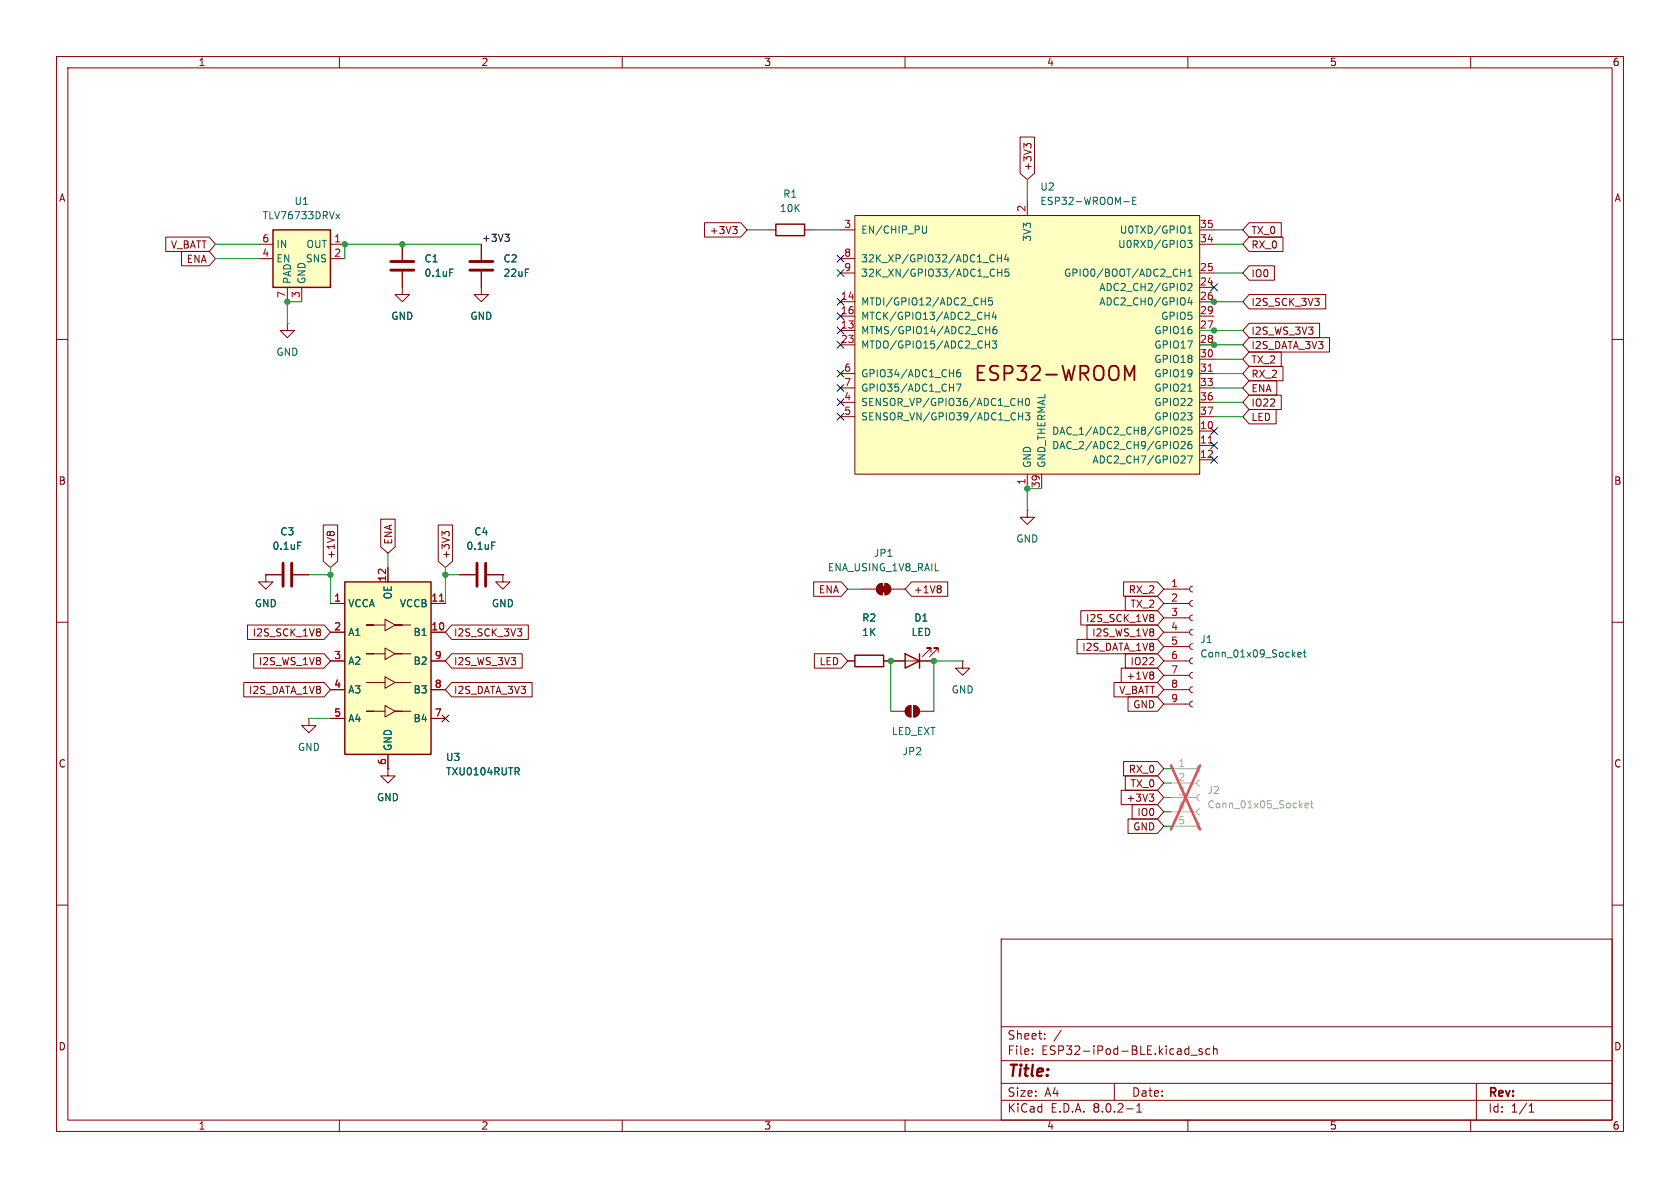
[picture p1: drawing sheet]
<svg xmlns="http://www.w3.org/2000/svg" width="297mm" height="210mm" viewBox="0 0 297 210" stroke-linecap="round" stroke-linejoin="round" font-family="sans-serif">
<g fill="none" stroke="#840000" stroke-width=".18">
<path d="M10 10h277v190h-277zM12 12h273v186h-273zM60 10v2M110 10v2M160 10v2M210 10v2M260 10v2M10 60h2M285 60h2M10 110h2M285 110h2M10 160h2"/>
<path d="M285 160h2M177 166h108v32h-108zM60 198v2M110 198v2M160 198v2M177 194.5h108M177 191.5h108M177 187.5h108M177 181.5h108M182.5 186.3v.1M182.5 185.5v.1M184.7 183.6v.1"/>
<path d="M184.7 182.8v.1M187.6 182.1l-1.3 2M197 191.5v3M199.2 196h1.1M201 196.6h.8M201 195.5l.4-.4v1.5M210 198v2M210.5 186.5h1.2M212.5 185.5l-.3-.1-.2 .2v.2l.5 .2v.3h-.5M213.9 185.5l-.4-.1-.3 .3v.4l.1 .2h.6M214.5 185.5l.2-.1 .4 .1 .1 .9M214.5 184.9v1.5"/>
<path d="M260 198v2M261 191.5v6.5M270.3 196.6h.9M270.3 195.5l.4-.4v1.5"/>
</g>
<path d="M207 138.4h4.6M207 135.9h4.6M212.1 137.9l-.4 .2-.1 .3 .1 .4 .4 .1M212.1 135.4l-.4 .1-.1 .4 .1 .3 .4 .2M207 146.1h4.6M207 143.5h4.6M207 141h4.6M212.1 145.5l-.4 .2-.1 .4 .1 .3 .4 .2M212.1 143l-.4 .2-.1 .3 .1 .4 .4 .1M212.1 140.5l-.4 .1-.1 .4 .1 .3 .4 .2" fill="none" stroke="#a1a1a1" stroke-width=".18"/>
<path d="M230.7 142.4l.6-.1v-.3h-.4l-.2 .2 .1 .6h.5M231.7 142h.5M231.9 141.5v1.1l.3 .2" fill="none" stroke="#989898" stroke-width=".18"/>
<path d="M207 135.3l5.2 11.3M212.2 135.3l-5.2 11.3" fill="none" stroke="#e65255" stroke-width=".46"/>
<path d="M151.1 38.1h61v45.7h-61z" fill="#ffffc2"/>
<g fill="none" stroke="#840000" stroke-width=".18">
<path d="M151.1 38.1h61v45.7h-61zM181.6 35.6v2.5M50.8 57.2v1.2h1.3l-1.3 1.3-1.3-1.3h1.3M50.8 57.2h.1M135.9 40.6h1.3M142.2 40.6h1.3M148.6 58.4h2.5M148.6 53.3h2.5M148.6 55.9h2.5M148.6 48.3h2.5M148.6 40.6h2.5M148.6 45.7h2.5"/>
<path d="M212.1 58.4h2.5M212.1 53.3h2.5M212.1 55.9h2.5M212.1 50.8h2.5M212.1 48.3h2.5M212.1 40.6h2.5M212.1 43.2h2.5M148.6 61h2.5M148.6 66h2.5M148.6 68.6h2.5M148.6 71.1h2.5M148.6 73.7h2.5"/>
<path d="M212.1 76.2h2.5M212.1 78.7h2.5M212.1 61h2.5M212.1 63.5h2.5M212.1 66h2.5M212.1 68.6h2.5M212.1 71.1h2.5M212.1 73.7h2.5M181.6 90.2v1.2h1.3l-1.3 1.3-1.3-1.3h1.3M181.6 90.2h.1M181.6 83.8v2.6M184.1 83.8v2.6"/>
<path d="M212.1 81.3h2.5M149.9 116.8h1.2M152.4 104.1h2.5M155.2 103.4l.8-.3v2.1a1.02 1.02 0 0 1-1-.7 1.02 1.02 0 0 1 .2-1.1zM156.2 116.8h8.9M156.5 103.1a1.02 1.02 0 0 1 1 1 1.02 1.02 0 0 1-1 1.1zM157.5 104.1h2.5M164.6 115.3v-.7h-.8h.8l-1.5 1.5M165.9 115.3v-.7h-.8h.8l-1.6 1.5"/>
</g>
<g fill="none" stroke="#840000" stroke-width=".32">
<path d="M172.8 65.9h.9M174.1 64.7h-1.3v2.5h1.3M176.5 64.8l-1-.1a.62 .62 0 0 0-.5 .6 .62 .62 0 0 0 .5 .6 .93 .93 0 0 1 1 .6 .65 .65 0 0 1-.5 .7l-1-.1M177.6 66h.9a.69 .69 0 0 0 .5-.7 .69 .69 0 0 0-.5-.6h-.9v2.5M179.9 64.7h1.5l-.8 .9a.69 .69 0 0 1 .8 .5v.6l-.2 .4-.3 .1h-.7l-.3-.2M182.4 64.9l.4-.2h.6a.69 .69 0 0 1 .3 1l-1.4 1.5h1.5M184.9 66.2h2M187.8 64.7l.6 2.5 .5-1.8 .5 1.8 .6-2.5M191 66h1a.69 .69 0 0 0 .5-.7 .69 .69 0 0 0-.5-.6h-1v2.5M191.6 66l.8 1.2M193.5 65a.85 .85 0 0 1 1-.3 .85 .85 0 0 1 .6 .8v.9a.85 .85 0 0 1-.9 .8 .85 .85 0 0 1-.8-.8zM196.4 64.8a.84 .84 0 0 1 .9-.1 .84 .84 0 0 1 .5 .8v.9a.85 .85 0 0 1-.9 .8 .85 .85 0 0 1-.8-.8v-.9l.1-.5z"/>
<path d="M198.8 67.2v-2.5l.9 1.8 .8-1.8v2.5"/>
</g>
<g fill="none" stroke="#006464" stroke-width=".18">
<path d="M163.8 39.9l-.1 1.2-.1 .1h-.4M198.7 35.7h.9M200.2 35.5h.5M200.8 34.9h-.6v1.2h.6M173.5 53.3h.7M174.1 55.8h.8M174.2 52.6v1.3M174.3 58.3h.7M174.9 55.2v1.3M175 57.7v1.3M175.4 52.6h-.6l-.1 .7 .2-.2 .4 .1 .2 .2-.1 .4-.2 .1-.5-.1M175.7 55.1l-.3 .9h.8"/>
<path d="M176 55.6v.9M176.1 57.7l-.3 .1a.86 .86 0 0 0 0 1.2l.4-.1 .1-.4-.3-.3-.3 .1-.2 .2M176.3 45v1.3M176.3 45.6h.7M176.4 48.2h.7M176.4 47.6v1.2M177 45v1.3M177.1 47.6v1.2M177.9 45l-.3 .9h.8M178.2 45.5v.8M178.3 47.6h-.6l-.1 .6 .2-.1h.5l.1 .2-.1 .4-.2 .1-.5-.1M208.7 48.2h.8"/>
<path d="M209.5 47.6v1.2M209.9 42.5h.8l-.4 .5 .4 .1v.5l-.2 .2-.5-.1M210 50.2l.5-.1 .2 .4-.8 .9h.8M210 48.8h.7M210 40.3l.4-.4v1.3M210 47.9l.4-.3v1.2M210 41.2h.7M210.3 52.6l-.3 .9h.8M210.6 53.1v.8M169.1 67.9h.8l-.5 1.3M169.7 65.3l-.3 .1a.85 .85 0 0 0 0 1.2l.4-.1v-.4l-.2-.3-.4 .1-.1 .2M174.2 60.9h.7"/>
<path d="M174.9 60.3v1.2M175.4 60.3h.8l-.4 .5 .3 .1v.5l-.1 .1-.6-.1M180 71h.7M180.1 73.6h.7M180.7 70.4v1.3M180.8 73v1.2M181.3 73h.8l-.5 .5 .4 .1v.5l-.2 .1-.5-.1M181.5 70.5l.1-.1a.68 .68 0 0 1 .4 .7 .68 .68 0 0 1-.4 .6 .84 .84 0 0 1-.1-1.2zM208.8 75.6l.5-.1 .2 .4-.8 .9h.8M208.8 78.2l.5-.2 .2 .4-.8 .9h.8M210 69.2h.7M210.6 78l-.4 .1a.86 .86 0 0 0 0 1.2l.5-.1v-.4l-.2-.3-.4 .1-.1 .2"/>
<path d="M210.7 75.5h-.6l-.1 .6 .2-.1 .4 .1 .1 .1v.5l-.2 .1-.5-.1M209.9 80.6h.9l-.6 1.3"/>
</g>
<path d="M213.6 78.3h.7M213.6 65.6h.7" fill="none" stroke="#a90000" stroke-width=".18"/>
<path d="M137.2 39.6h5v2.1h-5zM151.1 115.8h5.1v2.1h-5.1zM160 115.6l2.6 1.2-2.6 1.3zM162.6 115.6v2.5" fill="none" stroke="#840000" stroke-width=".25"/>
<g fill="#840000" stroke="#840000" stroke-width=".18">
<path d="M155.7 103.6h1v1h-1z"/>
<path d="M155.2 103.4l.8-.3v2.1a1.02 1.02 0 0 1-1-.7 1.02 1.02 0 0 1 .2-1.1z"/>
<path d="M156.5 103.1a1.02 1.02 0 0 1 1 1 1.02 1.02 0 0 1-1 1.1z"/>
</g>
<path d="M48.3 40.6h10.1v10.2h-10.1z" fill="#ffffc2"/>
<path d="M48.3 40.6h10.1v10.2h-10.1z" fill="none" stroke="#840000" stroke-width=".25"/>
<path d="M45.7 43.2h2.6M45.7 45.7h2.6M50.8 50.8v2.5M53.3 50.8v2.5M58.4 43.2h2.6M58.4 45.7h2.6M68.6 135.9v1.3h1.2l-1.2 1.2-1.3-1.2h1.3M68.6 135.9h.1" fill="none" stroke="#840000" stroke-width=".18"/>
<path d="M59.4 37.8l.7 .9M60.1 37.8l-.7 .9" fill="none" stroke="#006464" stroke-width=".18"/>
<path d="M61 102.9h15.2v30.5h-15.2z" fill="#ffffc2"/>
<path d="M61 102.9h15.2v30.5h-15.2z" fill="none" stroke="#840000" stroke-width=".25"/>
<g fill="none" stroke="#840000" stroke-width=".18">
<path d="M124.6 39.4h6.4l1.1 1.2-1.1 1.3h-6.4zM180.3 24.2h2.6v6.4l-1.3 1.2-1.3-1.2zM181.5 25.8l-.5-.4v.8M181.5 25.6l.2-.2h.3l.3 .2M220.8 39.4h5.7v2.5h-5.7l-1.1-1.3zM29.3 41.9h7.7l1.1 1.3-1.1 1.3h-7.7zM32.1 44.4h4.9l1.1 1.3-1.1 1.3h-4.9zM71.1 48v4.1h1.3l-1.3 1.2-1.3-1.2h1.3M71.1 43.2v2.8M85.1 48v4.1h1.3l-1.3 1.2-1.3-1.2h1.3M85.1 43.2v2.8M129.5 40h.8l-.4 .5"/>
<path d="M130.1 40.5l.2 .3v.3l-.2 .2M220.8 59.7h14.2v2.5h-14.2l-1.1-1.2zM220.8 52.1h13.6v2.5h-13.6l-1.1-1.3zM220.8 57.1h12.5v2.6h-12.5l-1.1-1.3zM220.8 47h4.5v2.5h-4.5l-1.1-1.2zM220.8 41.9h6v2.6h-6l-1.1-1.3zM232.4 52.7h.8l-.4 .5M233.1 53.3l.1 .2-.1 .4M220.8 72.4h4.8v2.5h-4.8l-1.1-1.2zM220.8 62.2h5.7v2.6h-5.7l-1.1-1.3zM220.8 64.8h6v2.5h-6l-1.1-1.3zM220.8 67.3h4.9v2.6h-4.9l-1.1-1.3z"/>
<path d="M220.8 69.8h5.7v2.6h-5.7l-1.1-1.3zM57.1 92.8h2.6v6.4l-1.3 1.1-1.3-1.1zM57.8 94.2l.3-.2 .3 .2 .1-.2h.3l.3 .2M67.3 91.8h2.6v4.9l-1.3 1.1-1.3-1.1zM77.5 92.8h2.5v6.4l-1.3 1.1-1.2-1.1zM78.6 94.4l-.5-.4v.7M78.6 94.2l.3-.2h.3l.2 .2M43.8 110.5h13.5l1.1 1.3-1.1 1.2h-13.5zM44.8 115.6h12.5l1.1 1.2-1.1 1.3h-12.5zM47 101.6v1.3h1.3l-1.3 1.2-1.3-1.2h1.3M47 101.6h.1M47 101.6h2.8"/>
<path d="M51.8 101.6h2.8M56.4 111.2l.2 .2-.2 .3 .2 .2v.3l-.2 .2M58.4 106.7h2.6M58.4 111.8h2.6M58.4 116.8h2.6M66 115.6h-1.2h3.3M66 110.5h-1.2h3.3M68.1 119.6l1.7 1.1-1.7 1zM68.1 114.6l1.7 1-1.7 1zM68.1 109.5l1.7 1-1.7 1zM68.6 100.3v2.6M71.1 115.6h-1.3h2.8"/>
<path d="M71.1 110.5h-1.3h2.8M76.2 106.7h2.5M76.2 111.8h2.5M76.2 116.8h2.5M79.9 110.5h13.5v2.5h-13.5l-1.2-1.2zM79.9 115.6h12.4v2.5h-12.4l-1.2-1.3zM81.3 101.6h2.8M86.1 101.6h2.8M88.9 101.6v1.3h1.3l-1.3 1.2-1.3-1.2h1.3M88.9 101.6h.1M91.5 111.2h.7l-.4 .4M92.1 111.7l.1 .2-.1 .5"/>
<path d="M143.8 102.9h4.9l1.2 1.2-1.2 1.3h-4.9zM144 115.6h4.7l1.2 1.2-1.2 1.3h-4.7zM149.9 116.8h1.2M156.2 116.8h3.8M161.1 102.9h6.4v2.5h-6.4l-1.1-1.3zM162.6 116.8h2.5M166.1 103.5l.3 .3-.3 .3 .3 .2v.3l-.3 .2M170.2 116.8v1.3h1.2l-1.2 1.3-1.3-1.3h1.3M170.2 116.8h.1M190.4 113h14.2l1.1 1.3-1.1 1.3h-14.2zM191.1 107.9h13.5l1.1 1.3-1.1 1.3h-13.5zM192.2 110.5h12.4l1.1 1.3-1.1 1.2h-12.4z"/>
<path d="M198.2 118.1h6.4l1.1 1.3-1.1 1.3h-6.4zM198.6 102.9h6l1.1 1.2-1.1 1.3h-6zM198.9 105.4h5.7l1.1 1.3-1.1 1.3h-5.7zM198.9 115.6h5.7l1.1 1.2-1.1 1.3h-5.7zM203.7 108.6l.3 .3-.3 .3 .3 .2v.2l-.3 .3M203.7 118.8l.3 .2-.3 .3 .3 .3v.2l-.3 .3M205.7 106.7h4.6M205.7 111.8h4.6M205.7 116.8h4.6M205.7 119.4h4.6M205.7 114.3h4.6M205.7 109.2h4.6"/>
<path d="M205.7 104.1h4.6M210.8 118.9l-.3 .1-.2 .4 .2 .3 .3 .2M210.8 116.3l-.3 .2-.2 .3 .2 .4 .3 .1M210.8 113.8l-.3 .1-.2 .4 .2 .4 .3 .1M210.8 111.3l-.3 .1-.2 .4 .2 .3 .3 .2M210.8 108.7l-.3 .2-.2 .3 .2 .4 .3 .1M210.8 106.2l-.3 .1-.2 .4 .2 .3 .3 .2M210.8 103.6l-.3 .2-.2 .3 .2 .4 .3 .1M43.1 120.6h14.2l1.1 1.3-1.1 1.3h-14.2zM54.6 127v1.3h1.3l-1.3 1.2-1.3-1.2h1.3M54.6 127h.1M58.4 121.9h2.6"/>
<path d="M58.4 127h2.6M66 125.7h-1.2h3.3M66 120.7h-1.2h3.3M68.1 124.7l1.7 1-1.7 1zM68.6 135.9h.1M68.6 133.4v2.5M71.1 125.7h-1.3h2.8M71.1 120.7h-1.3h2.8M76.2 121.9h2.5M76.2 127h2.5M79.9 120.6h14.2v2.6h-14.2l-1.2-1.3zM157.5 125.7h2.5"/>
<path d="M160.3 125l.7-.3v2a1.02 1.02 0 0 1-.9-.6 1.02 1.02 0 0 1 .2-1.1zM161.5 124.7a1.02 1.02 0 0 1 1.1 1 1.02 1.02 0 0 1-1.1 1zM162.6 125.7h2.5M196.9 120.6h7.7l1.1 1.3-1.1 1.3h-7.7zM198.2 139.7h6.4l1.1 1.3-1.1 1.2h-6.4zM198.6 134.6h6l1.1 1.3-1.1 1.3h-6zM198.9 137.2h5.7l1.1 1.2-1.1 1.3h-5.7zM199.4 123.2h5.2l1.1 1.3-1.1 1.2h-5.2zM205.7 121.9h4.6M205.7 124.5h4.6M210.8 124l-.3 .1-.2 .4 .2 .3 .3 .2M210.8 121.4l-.3 .2-.2 .3 .2 .4 .3 .1"/>
<path d="M199.4 144.8h5.2l1.1 1.3-1.1 1.2h-5.2zM200.1 142.2h4.5l1.1 1.3-1.1 1.3h-4.5zM203.2 140.4h.8l-.5 .5M203.7 140.9l.3 .2v.3l-.3 .2"/>
</g>
<path d="M77.7 106.3h.7" fill="none" stroke="#a90000" stroke-width=".18"/>
<path d="M79.5 47.6h.6M52.6 95.8h.6M86.9 95.8h.6M229.4 115.7l.6-.1v-.2l-.4-.1-.2 .2 .1 .6h.5M230.4 115.3h.5M230.6 114.9v1.1l.3 .1M91.4 136.4l.4 .6M91.7 135.8l.1 .1-.1 .4" fill="none" stroke="#006464" stroke-width=".18"/>
<g fill="#840000" stroke="#840000" stroke-width=".18">
<path d="M161.5 124.7a1.02 1.02 0 0 1 1.1 1 1.02 1.02 0 0 1-1.1 1z"/>
<path d="M160.3 125l.7-.3v2a1.02 1.02 0 0 1-.9-.6 1.02 1.02 0 0 1 .2-1.1z"/>
</g>
<path d="M69.1 47.8h4.1M69.1 46.2h4.1M83.1 47.8h4M83.1 46.2h4M50 99.6v4M51.6 99.6v4M84.3 99.6v4M85.9 99.6v4" fill="none" stroke="#840000" stroke-width=".51"/>
<path d="M89.2 41.4h.8l-.4 .5M89.8 41.9l.2 .2v.3l-.2 .3" fill="none" stroke="#0f0f0f" stroke-width=".18"/>
<g fill="none" stroke="#009600" stroke-width=".18">
<path d="M181.6 31.8v3.8M38.1 43.2h7.6M38.1 45.7h7.6M53.3 53.3h-2.5v3.9M85.1 43.2h-24.1v2.5M132.1 40.6h3.8M143.5 40.6h5.1M212.1 58.4h7.6M212.1 53.3h7.6M214.6 43.2h5.1M214.6 40.6h5.1M214.6 48.3h5.1"/>
<path d="M212.1 61h7.6M214.6 73.7h5.1M214.6 71.1h5.1M214.6 66h5.1M214.6 68.6h5.1M214.6 63.5h5.1M68.6 97.8v2.5M184.1 86.4h-2.5v3.8M54.6 101.6h3.8M58.4 100.3v6.4M78.7 100.3v6.4M78.7 101.6h2.6"/>
<path d="M149.9 104.1h2.5M157.5 116.8v8.9M170.2 116.8h-5.1v8.9M54.6 127h3.8M205.7 138.4h1.3M205.7 135.9h1.3M205.7 143.5h1.3M205.7 146.1h1.3M205.7 141h1.3"/>
</g>
<g fill="none" stroke="#000084" stroke-width=".18">
<path d="M148 45.1l1.2 1.2M148 52.7l1.2 1.2M148 47.7l1.2 1.2M148 55.3l1.2 1.2M148 57.8l1.2 1.2M149.2 45.1l-1.2 1.2M149.2 52.7l-1.2 1.2M149.2 47.7l-1.2 1.2M149.2 55.3l-1.2 1.2M149.2 57.8l-1.2 1.2M214 50.2l1.2 1.2M215.2 50.2l-1.2 1.2"/>
<path d="M148 73.1l1.2 1.2M148 70.5l1.2 1.2M148 68l1.2 1.2M148 60.4l1.2 1.2M148 65.4l1.2 1.2M149.2 73.1l-1.2 1.2M149.2 70.5l-1.2 1.2M149.2 68l-1.2 1.2M149.2 60.4l-1.2 1.2M149.2 65.4l-1.2 1.2M214 75.6l1.2 1.2M214 78.1l1.2 1.2"/>
<path d="M215.2 75.6l-1.2 1.2M215.2 78.1l-1.2 1.2M214 80.7l1.2 1.2M215.2 80.7l-1.2 1.2M78.1 126.4l1.2 1.2M79.3 126.4l-1.2 1.2"/>
</g>
<g fill="#009600" stroke="#009600" stroke-width=".18">
<circle cx="78.7" cy="101.6" r=".46"/>
<circle cx="58.4" cy="101.6" r=".46"/>
<circle cx="71.1" cy="43.2" r=".46"/>
<circle cx="61" cy="43.2" r=".46"/>
<circle cx="50.8" cy="53.3" r=".46"/>
<circle cx="214.6" cy="53.3" r=".46"/>
<circle cx="214.6" cy="61" r=".46"/>
<circle cx="214.6" cy="58.4" r=".46"/>
<circle cx="181.6" cy="86.4" r=".46"/>
<circle cx="157.5" cy="116.8" r=".46"/>
<circle cx="165.1" cy="116.8" r=".46"/>
</g>
<text font-size="2.8" fill="#840000" x="178" y="190.9">Title:</text>
<g font-size="2.1" fill="#840000">
<text x="178" y="184">Sheet:</text>
<text x="178" y="186.7">File:</text>
<text x="184.1" y="186.7">ESP32-iPod-BLE.kicad_sch</text>
<text x="178" y="196.9">KiCad</text>
<text x="178" y="194.1">Size:</text>
<text x="184.7" y="194.1">A4</text>
<text x="185.7" y="196.9">E.D.A.</text>
<text x="193.3" y="196.9">8.0.2-1</text>
<text x="200" y="194.1">Date:</text>
<text x="263" y="194.3">Rev:</text>
<text x="263" y="196.9">Id:</text>
<text x="267.1" y="196.9">1/1</text>
</g>
<g font-size="1.8" fill="#840000">
<text x="35" y="11.9">1</text>
<text x="85" y="11.9">2</text>
<text x="135" y="11.9">3</text>
<text x="185" y="11.9">4</text>
<text x="235" y="11.9">5</text>
<text x="285" y="11.9">6</text>
<text x="10.3" y="35.9">A</text>
<text x="182.6" y="30.3" transform="rotate(-90 182.6 30.3)">+3V3</text>
<text x="285.3" y="35.9">A</text>
<text x="125.4" y="41.6">+3V3</text>
<text x="221.1" y="41.6">TX_0</text>
<text x="30.1" y="44.1">V_BATT</text>
<text x="32.9" y="46.7">ENA</text>
<text x="221.1" y="44.1">RX_0</text>
<text x="221.1" y="49.2">IO0</text>
<text x="221.1" y="54.3">I2S_SCK_3V3</text>
<text x="221.1" y="59.4">I2S_WS_3V3</text>
<text x="221.1" y="64.5">TX_2</text>
<text x="221.1" y="61.9">I2S_DATA_3V3</text>
<text x="221.1" y="67">RX_2</text>
<text x="221.1" y="69.5">ENA</text>
<text x="221.1" y="74.6">LED</text>
<text x="221.1" y="72.1">IO22</text>
<text x="10.3" y="85.9">B</text>
<text x="285.3" y="85.9">B</text>
<text x="59.4" y="98.9" transform="rotate(-90 59.4 98.9)">+1V8</text>
<text x="69.5" y="96.4" transform="rotate(-90 69.5 96.4)">ENA</text>
<text x="79.7" y="98.9" transform="rotate(-90 79.7 98.9)">+3V3</text>
<text x="144.7" y="105.1">ENA</text>
<text x="161.4" y="105.1">+1V8</text>
<text x="199.5" y="105.1">RX_2</text>
<text x="199.8" y="107.6">TX_2</text>
<text x="44.6" y="112.7">I2S_SCK_1V8</text>
<text x="80.2" y="112.7">I2S_SCK_3V3</text>
<text x="191.9" y="110.2">I2S_SCK_1V8</text>
<text x="193" y="112.7">I2S_WS_1V8</text>
<text x="45.7" y="117.8">I2S_WS_1V8</text>
<text x="80.2" y="117.8">I2S_WS_3V3</text>
<text x="144.8" y="117.8">LED</text>
<text x="191.2" y="115.3">I2S_DATA_1V8</text>
<text x="199.8" y="117.8">IO22</text>
<text x="43.9" y="122.9">I2S_DATA_1V8</text>
<text x="80.2" y="122.9">I2S_DATA_3V3</text>
<text x="197.8" y="122.9">V_BATT</text>
<text x="199" y="120.3">+1V8</text>
<text x="200.2" y="125.4">GND</text>
<text x="10.3" y="135.9">C</text>
<text x="199.5" y="136.8">RX_0</text>
<text x="285.3" y="135.9">C</text>
<text x="199" y="141.9">+3V3</text>
<text x="199.8" y="139.4">TX_0</text>
<text x="200.2" y="147">GND</text>
<text x="201" y="144.5">IO0</text>
<text x="10.3" y="185.9">D</text>
<text x="285.3" y="185.9">D</text>
<text x="35" y="199.9">1</text>
<text x="85" y="199.9">2</text>
<text x="135" y="199.9">3</text>
<text x="185" y="199.9">4</text>
<text x="235" y="199.9">5</text>
<text x="285" y="199.9">6</text>
</g>
<g font-size="1.8" fill="#006464">
<text x="138.4" y="35.2">R1</text>
<text x="183.8" y="33.9">U2</text>
<text x="46.3" y="39">TLV76733DRVx</text>
<text x="52" y="36.4">U1</text>
<text x="137.8" y="37.7">10K</text>
<text x="152.1" y="41.5">EN/CHIP_PU</text>
<text x="183.8" y="36.4">ESP32-WROOM-E</text>
<text x="197.9" y="41.5">U0TXD/GPIO1</text>
<text x="48.8" y="46.6">EN</text>
<text x="48.8" y="44">IN</text>
<text x="54" y="46.6">SNS</text>
<text x="54.1" y="44">OUT</text>
<text x="74.9" y="46.6">C1</text>
<text x="88.9" y="46.6">C2</text>
<text x="152.1" y="46.6">32K_XP/GPIO32/ADC1_CH4</text>
<text x="182.5" y="42.8" transform="rotate(-90 182.5 42.8)">3V3</text>
<text x="197.6" y="44">U0RXD/GPIO3</text>
<text x="51.7" y="50.3" transform="rotate(-90 51.7 50.3)">PAD</text>
<text x="54.2" y="50.3" transform="rotate(-90 54.2 50.3)">GND</text>
<text x="74.9" y="49.1">0.1uF</text>
<text x="88.9" y="49.1">22uF</text>
<text x="152.1" y="49.1">32K_XN/GPIO33/ADC1_CH5</text>
<text x="188" y="49.1">GPIO0/BOOT/ADC2_CH1</text>
<text x="194.2" y="51.7">ADC2_CH2/GPIO2</text>
<text x="69.1" y="56.7">GND</text>
<text x="83.1" y="56.7">GND</text>
<text x="152.1" y="59.3">MTMS/GPIO14/ADC2_CH6</text>
<text x="152.1" y="54.2">MTDI/GPIO12/ADC2_CH5</text>
<text x="152.1" y="56.7">MTCK/GPIO13/ADC2_CH4</text>
<text x="194.2" y="54.2">ADC2_CH0/GPIO4</text>
<text x="204" y="59.3">GPIO16</text>
<text x="205.2" y="56.7">GPIO5</text>
<text x="48.8" y="63.1">GND</text>
<text x="152.1" y="61.8">MTDO/GPIO15/ADC2_CH3</text>
<text x="204" y="61.8">GPIO17</text>
<text x="204" y="64.4">GPIO18</text>
<text x="152.1" y="72">SENSOR_VP/GPIO36/ADC1_CH0</text>
<text x="152.1" y="66.9">GPIO34/ADC1_CH6</text>
<text x="152.1" y="69.4">GPIO35/ADC1_CH7</text>
<text x="204" y="66.9">GPIO19</text>
<text x="204" y="69.4">GPIO21</text>
<text x="204" y="72">GPIO22</text>
<text x="152.1" y="74.5">SENSOR_VN/GPIO39/ADC1_CH3</text>
<text x="185.9" y="77.1">DAC_1/ADC2_CH8/GPIO25</text>
<text x="204" y="74.5">GPIO23</text>
<text x="182.5" y="82.8" transform="rotate(-90 182.5 82.8)">GND</text>
<text x="185" y="82.8" transform="rotate(-90 185 82.8)">GND_THERMAL</text>
<text x="185.9" y="79.6">DAC_2/ADC2_CH9/GPIO26</text>
<text x="193" y="82.1">ADC2_CH7/GPIO27</text>
<text x="49.5" y="94.8">C3</text>
<text x="83.7" y="94.8">C4</text>
<text x="48.1" y="97.4">0.1uF</text>
<text x="82.4" y="97.4">0.1uF</text>
<text x="146.3" y="101.2">ENA_USING_1V8_RAIL</text>
<text x="154.4" y="98.7">JP1</text>
<text x="179.6" y="96.1">GND</text>
<text x="45" y="107.5">GND</text>
<text x="61.5" y="107.5">VCCA</text>
<text x="69.4" y="106.1" transform="rotate(-90 69.4 106.1)">OE</text>
<text x="70.6" y="107.5">VCCB</text>
<text x="86.9" y="107.5">GND</text>
<text x="61.5" y="112.6">A1</text>
<text x="73" y="112.6">B1</text>
<text x="152.3" y="110.1">R2</text>
<text x="152.3" y="112.6">1K</text>
<text x="161.1" y="112.6">LED</text>
<text x="161.5" y="110.1">D1</text>
<text x="212.1" y="113.9">J1</text>
<text x="61.5" y="117.7">A2</text>
<text x="73" y="117.7">B2</text>
<text x="212.1" y="116.4">Conn_01x09_Socket</text>
<text x="61.5" y="122.8">A3</text>
<text x="73" y="122.8">B3</text>
<text x="168.1" y="122.8">GND</text>
<text x="61.5" y="127.9">A4</text>
<text x="73" y="127.9">B4</text>
<text x="157.6" y="130.1">LED_EXT</text>
<text x="52.6" y="132.9">GND</text>
<text x="69.4" y="132.8" transform="rotate(-90 69.4 132.8)">GND</text>
<text x="78.7" y="137.3">TXU0104RUTR</text>
<text x="78.7" y="134.7">U3</text>
<text x="159.5" y="133.7">JP2</text>
<text x="66.5" y="141.8">GND</text>
</g>
<g font-size="1.8" fill="#a90000">
<text x="149.2" y="40.4">3</text>
<text x="181.4" y="37.5" transform="rotate(-90 181.4 37.5)">2</text>
<text x="212" y="40.4">35</text>
<text x="46.3" y="45.5">4</text>
<text x="46.3" y="42.9">6</text>
<text x="59" y="42.9">1</text>
<text x="59" y="45.5">2</text>
<text x="149.2" y="45.5">8</text>
<text x="212" y="42.9">34</text>
<text x="50.5" y="52.8" transform="rotate(-90 50.5 52.8)">7</text>
<text x="53.1" y="52.8" transform="rotate(-90 53.1 52.8)">3</text>
<text x="148.5" y="53.1">14</text>
<text x="149.2" y="48">9</text>
<text x="212" y="50.5">24</text>
<text x="212" y="48">25</text>
<text x="212" y="53.1">26</text>
<text x="148.5" y="58.2">13</text>
<text x="148.5" y="55.6">16</text>
<text x="212" y="58.2">27</text>
<text x="212" y="55.6">29</text>
<text x="148.5" y="60.7">23</text>
<text x="149.2" y="65.8">6</text>
<text x="212" y="60.7">28</text>
<text x="212" y="63.2">30</text>
<text x="212" y="65.8">31</text>
<text x="149.2" y="70.9">4</text>
<text x="149.2" y="68.3">7</text>
<text x="212" y="68.3">33</text>
<text x="212" y="70.9">36</text>
<text x="149.2" y="73.4">5</text>
<text x="212" y="75.9">10</text>
<text x="212" y="73.4">37</text>
<text x="212" y="78.5">11</text>
<text x="212" y="81">12</text>
<text x="181.4" y="85.8" transform="rotate(-90 181.4 85.8)">1</text>
<text x="183.9" y="86.4" transform="rotate(-90 183.9 86.4)">39</text>
<text x="59" y="106.4">1</text>
<text x="68.3" y="102.9" transform="rotate(-90 68.3 102.9)">12</text>
<text x="76.2" y="106.4">11</text>
<text x="206.9" y="103.9">1</text>
<text x="206.9" y="106.4">2</text>
<text x="59" y="111.5">2</text>
<text x="76.2" y="111.5">10</text>
<text x="206.9" y="109">3</text>
<text x="206.9" y="111.5">4</text>
<text x="59" y="116.6">3</text>
<text x="76.8" y="116.6">9</text>
<text x="206.9" y="114">5</text>
<text x="206.9" y="116.6">6</text>
<text x="206.9" y="119.1">7</text>
<text x="59" y="121.7">4</text>
<text x="76.8" y="121.7">8</text>
<text x="206.9" y="121.7">8</text>
<text x="206.9" y="124.2">9</text>
<text x="59" y="126.7">5</text>
<text x="76.8" y="126.7">7</text>
<text x="68.3" y="135.3" transform="rotate(-90 68.3 135.3)">6</text>
</g>
<text font-size="1.8" fill="#0f0f0f" x="85.1" y="42.8">+3V3</text>
<g font-size="1.8" fill="#aaa">
<text x="208.2" y="135.6">1</text>
<text x="208.2" y="138.2">2</text>
<text x="208.2" y="140.7">3</text>
<text x="208.2" y="143.3">4</text>
<text x="208.2" y="145.8">5</text>
</g>
<g font-size="1.8" fill="#989898">
<text x="213.4" y="140.6">J2</text>
<text x="213.4" y="143.1">Conn_01x05_Socket</text>
</g>
</svg>
